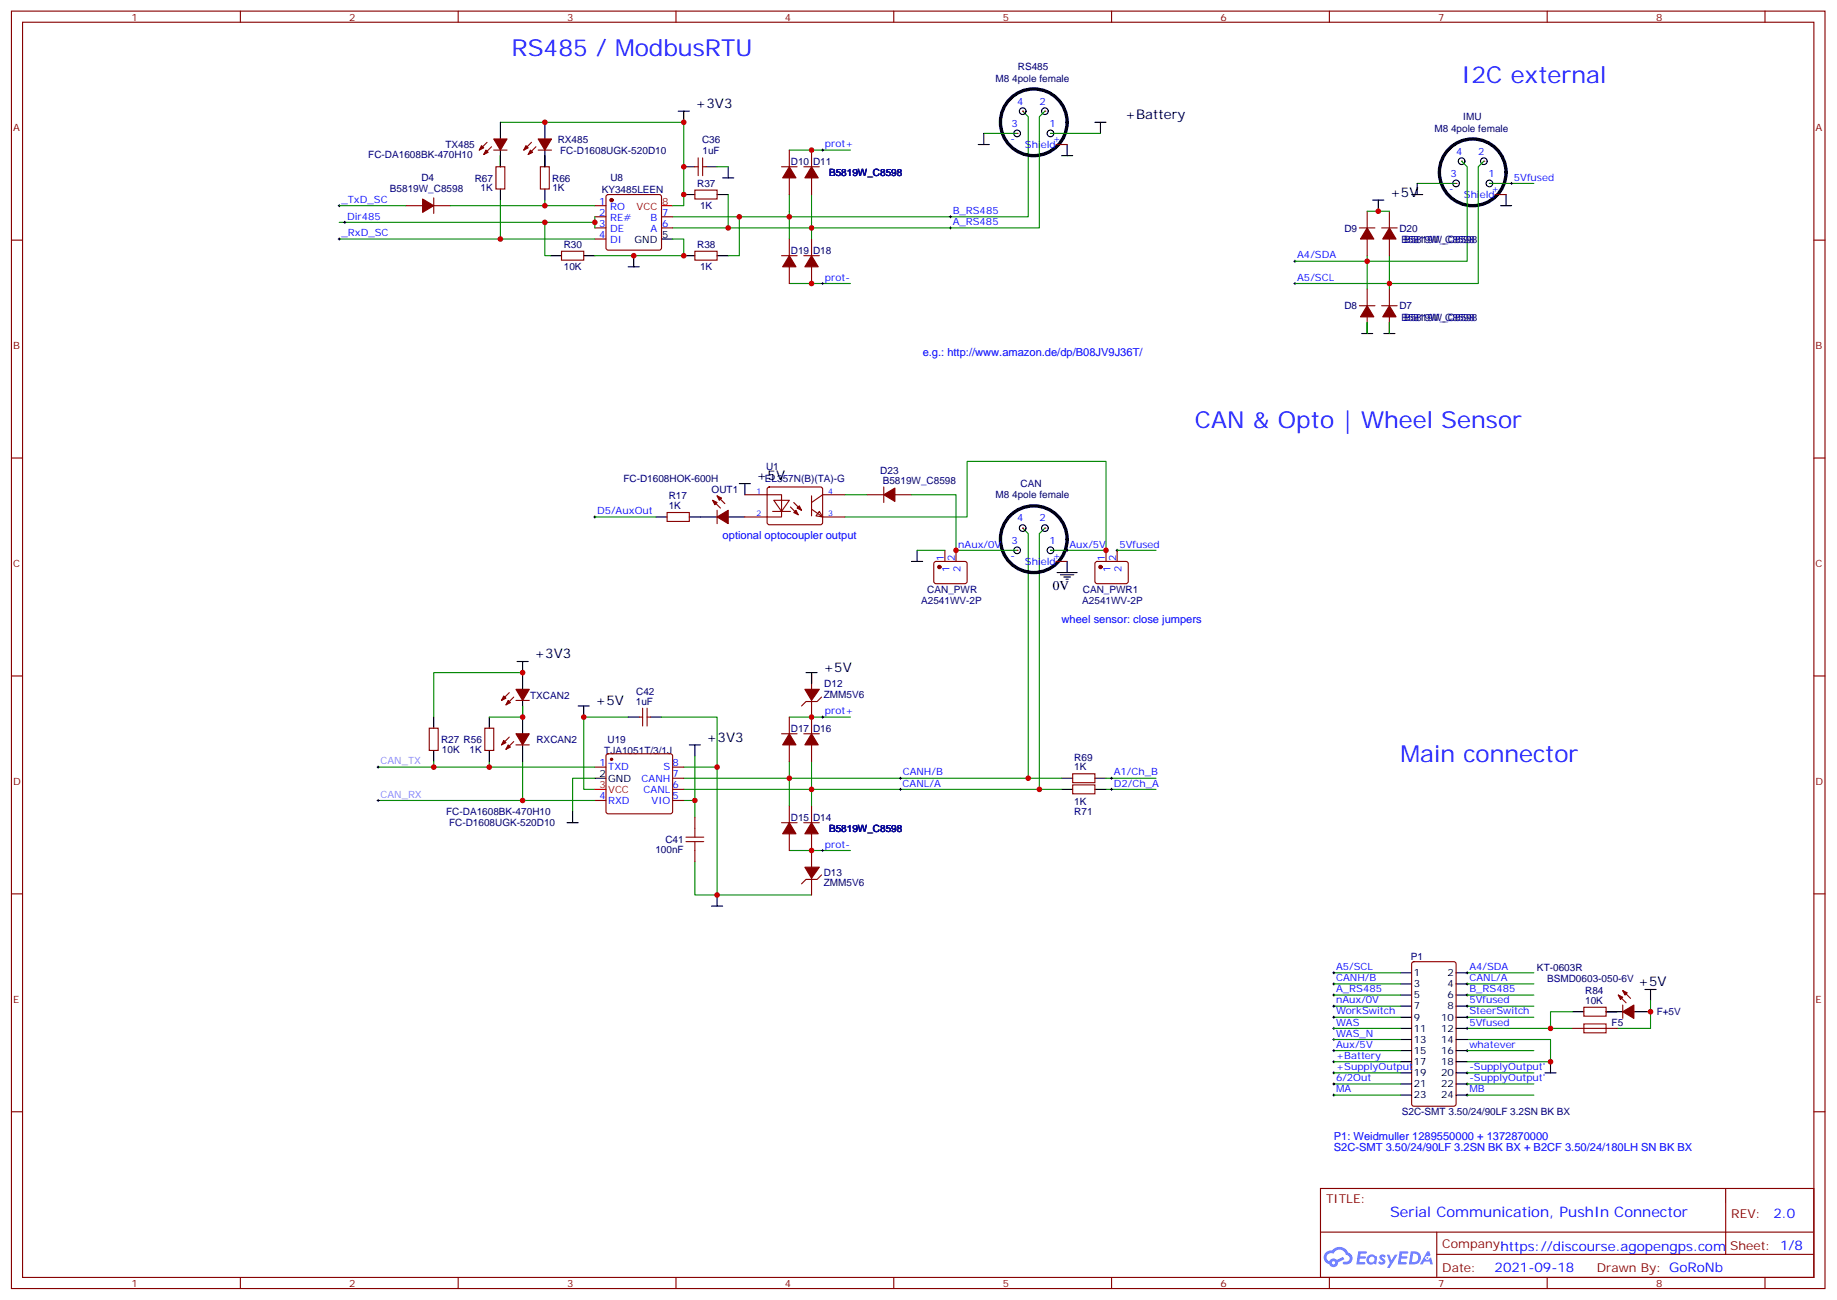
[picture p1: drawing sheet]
<svg xmlns="http://www.w3.org/2000/svg" width="583mm" height="413mm" viewBox="0 0 583 413" stroke-linecap="round" stroke-linejoin="round" font-family="sans-serif">
<g fill="none" stroke="#870000" stroke-width=".35">
<path d="M3.6 3.5h575.8v405.4h-575.8zM7.2 7.1h568.6v398.2h-568.6zM76.3 3.5v3.6M145.5 3.5v3.6M214.6 3.5v3.6M283.7 3.5v3.6M352.9 3.5v3.6M422 3.5v3.6M491.2 3.5v3.6M560.3 3.5v3.6M3.6 76.2h3.6M575.8 76.2h3.6"/>
<path d="M3.6 145.3h3.6M575.8 145.3h3.6M3.6 214.5h3.6M575.8 214.5h3.6M3.6 283.6h3.6M575.8 283.6h3.6M3.6 352.8h3.6M575.8 352.8h3.6M419.2 377.1h156.6v28.2h-156.6zM547.8 377.1v20.9M419.2 391h156.5M456.1 398h119.6"/>
<path d="M456.1 391v14.1M76.3 405.3v3.6M145.5 405.3v3.6M214.6 405.3v3.6M283.7 405.3v3.6M352.9 405.3v3.6M422 405.3v3.6M491.2 405.3v3.6M560.3 405.3v3.6"/>
</g>
<g fill="#5487ff">
<path d="M438.2 398.3a1.22 1.22 0 0 1 1.7 .3l-.4 .5a.47 .47 0 0 0-.3-.4 .47 .47 0 0 0-.5 .2l.1 .3a1.14 1.14 0 0 1 .8 1.7 1.14 1.14 0 0 1-1.9 0l-.2-.2 .5-.5 .7 .4a.29 .29 0 0 0 .3-.3 .29 .29 0 0 0-.2-.3 1.04 1.04 0 0 1-.6-1.7z"/>
<path d="M431.2 397h2.4l.3 .2-.2 .5-1.8 .1-.1 .8h1.5l.3 .4-.3 .4h-1.6l-.2 1.1h1.7l.2 .3-.2 .3-2.6 .1z"/>
<path d="M444.3 397.1l2.7 .1-.1 .5-1.8 .1-.2 .8h1.6l.3 .4-.4 .4h-1.6l-.1 1.1h1.7l.2 .3-.2 .3-2.6 .1z"/>
<path d="M453.1 397.1h.7l.3 1.2-.6 .3a.69 .69 0 0 0-1 .3 .69 .69 0 0 0 .4 1 .69 .69 0 0 0 .9-.7l.5-.2 .6 2.2h-.8l-.2-.9h-1.8l-.5 .9h-.8z"/>
<path d="M440.3 398.1h.8l.6 1.9 1.1-1.9h.9l-2.6 4.2h-.8l.9-1.5z"/>
<path d="M447.9 397.1l-.6 4.1h1.3a2.11 2.11 0 0 0 2.5-2.1 2.11 2.11 0 0 0-2.5-2zM448.6 397.8a1.43 1.43 0 0 1 1.6 1.6 1.43 1.43 0 0 1-2 1.1z"/>
<path d="M434.2 398.7a1.54 1.54 0 0 0-.1 2.1 1.54 1.54 0 0 0 2.2 .2l.6 .2 .3-2.3-.6-.3a1.49 1.49 0 0 0-2.4 .1zM434.5 399.7a.94 .94 0 0 1 1.8 0 .94 .94 0 0 1-1.8 0z"/>
<path d="M420.9 397.4a2.18 2.18 0 0 0 1.1 3.7 1.44 1.44 0 0 0 1.6 1 1.44 1.44 0 0 0 1.2-1.5l2-1-.5-.8-1.9 1a1.47 1.47 0 0 0-2.4 .4 1.39 1.39 0 0 1-.7-1.9 1.39 1.39 0 0 1 2-.5 2.12 2.12 0 0 1 2.2-1.3 2.12 2.12 0 0 1 1.9 1.7 1.14 1.14 0 0 1 1.1 1.4 1.14 1.14 0 0 1-1.7 .8 .43 .43 0 0 0-.5 .3 .43 .43 0 0 0 .4 .5 1.98 1.98 0 0 0 2.5-1.2 1.98 1.98 0 0 0-1.2-2.5 3.1 3.1 0 0 0-5.3-.7l-.9 .1zM422.8 400.7a.55 .55 0 0 1 1.1 0 .55 .55 0 0 1-1.1 0z"/>
<circle cx="453.1" cy="399.2" r=".26"/>
</g>
<g fill="none" stroke="#008700" stroke-width=".35">
<path d="M158.9 38.8h58.2v26.5h-3.6M324.7 35.3l1.7 1.7v31.8h-112.9M158.9 49.4v3.5M173 49.4v3.5M250.6 47.6h19.4M107.7 70.6h81.1M107.7 75.8h81.1M158.9 63.5v12.3M188.8 68.8v3.5M213.5 75.8h3.6v5.3M213.5 72.3h44.1M231.2 61.7v10.6"/>
<path d="M234.7 68.8v12.3h-3.5M250.6 61.7v14.1M257.6 61.7v14.1M250.6 90h19.4M324.7 167.6l1.7 1.7v77.6h-109.3M331.7 167.6l-1.7 1.7v81.2h-112.9M165.9 213.4h-28.2v14.1M257.6 213.4v3.6M165.9 224v3.5h-10.6M199.4 227.5h-14.1v23h3.5M210 227.5h17.6v15.9M220.6 239.9v19.4"/>
<path d="M250.6 227.5h19.4M120.1 254h68.7M120.1 243.4h68.7M155.3 241.7v1.7M165.9 241.7v12.3M188.8 246.9h-7v10.6M217.1 243.4h10.5v40.6M217.1 254h3.5M250.6 241.7v14.1M257.6 241.7v14.1M220.6 273.4v10.6h7M250.6 269.9h19.4"/>
<path d="M227.6 284h30"/>
</g>
<g fill="none" stroke="#870000" stroke-width=".35">
<path d="M154.6 45.2l-2.4 2.4M156 46.6l-2.4 2.4M156.7 47.6h4.3M157.4 52.9h2.9v7.1h-2.9zM168.7 45.2l-2.4 2.4M170.1 46.6l-2.4 2.4M170.9 47.6h4.2M171.6 52.9h2.8v7.1h-2.8zM220.6 52.9h1.1M221.7 50.1v5.6M223.1 50.1v5.6M223.1 52.9h1"/>
<path d="M188.8 65.3h3.6M188.8 68.8h3.6M188.8 72.3h3.6M188.8 75.8h3.6M192.6 61.9l.5-.2h16.2l.5 .2 .2 .5v16.3l-.2 .5-.5 .2h-16.2l-.5-.3-.2-.4v-16.3zM210 68.8h3.5M210 72.3h3.5M220.6 79.7h7v2.9h-7zM220.6 60.3h7v2.8h-7zM161.7 219.8l-2.5 2.5M257.6 213.4v5.3M153.9 231.1h2.8v7h-2.8z"/>
<path d="M161.7 233.9l-2.5 2.5M163.1 221.2l-2.5 2.5M163.1 235.3l-2.5 2.5M163.8 222.3h4.2M163.8 236.4h4.2M192.6 239.4l.5-.2h19.7l.5 .2 .2 .5v17.6l-.2 .5-.5 .2h-19.7l-.5-.2-.2-.5v-17.6zM203 227.5h1M204 224.7v5.7M205.4 224.7v5.7M205.4 227.5h1.1M257.6 222.3v5.2M260.8 221.2l-1.4 1.4h-3.5l-1.4 1.4"/>
<path d="M188.8 243.4h3.6M188.8 254h3.6M213.5 243.4h3.6M213.5 254h3.6M213.5 250.5h3.6M213.5 246.9h3.6M220.6 259.3v3.5M220.6 269.9v3.5M257.6 269.9v5.3M257.6 278.7v5.3M260.8 277.6l-1.4 1.4h-3.5l-1.4 1.5"/>
</g>
<g fill="#870000" stroke="#870000" stroke-width=".35">
<path d="M255.5 218.7h4.6l-2.5 3.6z"/>
<path d="M255.5 275.2h4.6l-2.5 3.5z"/>
<path d="M163.8 218.7h4.2l-2.1 3.6z"/>
<path d="M161.3 222.3l.7 .7-1.4 .7z"/>
<path d="M159.9 220.8l.7 .7-1.4 .8z"/>
<path d="M163.8 232.8h4.2l-2.1 3.6z"/>
<path d="M161.3 236.4l.7 .7-1.4 .7z"/>
<path d="M159.9 235l.7 .7-1.4 .7z"/>
<path d="M156.7 44.1h4.3l-2.1 3.5z"/>
<path d="M154.3 47.6l.7 .7-1.4 .7z"/>
<path d="M152.9 46.2l.7 .7-1.4 .7z"/>
<path d="M170.9 44.1h4.2l-2.1 3.5z"/>
<path d="M168.4 47.6l.7 .7-1.4 .7z"/>
<path d="M167 46.2l.7 .7-1.4 .7z"/>
<circle cx="194.1" cy="240.9" r=".35"/>
<circle cx="194.1" cy="63.5" r=".53"/>
</g>
<g fill="none" stroke="#000" stroke-width=".35">
<path d="M158.9 38.8v5.3M173 38.8v5.3M158.9 47.6v5.3M158.9 60v3.5M173 47.6v5.3M173 60v3.5M217.1 52.9h3.5M224.1 52.9h3.5M210 75.8h3.5M217.1 61.7h3.5M227.6 61.7h3.6M217.1 81.1h3.5"/>
<path d="M227.6 81.1h3.6M165.9 213.4v5.3M155.3 227.5v3.6M155.3 238.1v3.6M165.9 222.3v10.5M165.9 236.4v5.3M199.4 227.5h3.6M206.5 227.5h3.5M188.8 246.9h3.6"/>
</g>
<path d="M210 65.3h3.5M188.8 250.5h3.6" fill="none" stroke="#f00" stroke-width=".35"/>
<path d="M217.8 267.1h5.6M217.8 265.6h5.6M220.6 262.8v2.8M220.6 267.1v2.8" fill="none" stroke="#a10000" stroke-width=".35"/>
<path d="M109.1 70.6h.7M109.5 70.2v.7" fill="none" stroke="#000" stroke-width=".32"/>
<circle cx="328.2" cy="38.8" r="10.6" fill="none" stroke="#000" stroke-width="1.1"/>
<g fill="#870000">
<circle cx="333.5" cy="42.3" r=".18"/>
<circle cx="322.9" cy="42.3" r=".18"/>
<circle cx="324.7" cy="35.3" r=".18"/>
<circle cx="331.7" cy="35.3" r=".18"/>
</g>
<g fill="none" stroke="#000" stroke-width=".35">
<circle cx="324.7" cy="35.3" r="1.06"/>
<circle cx="331.7" cy="35.3" r="1.06"/>
<circle cx="322.9" cy="42.3" r="1.06"/>
<circle cx="333.5" cy="42.3" r="1.06"/>
</g>
<path d="M335.2 45.9h3.6" fill="none" stroke="#870000" stroke-width=".35"/>
<path d="M331.7 35.3l-1.7 1.7v35.3h-72.4" fill="none" stroke="#008700" stroke-width=".35"/>
<circle cx="328.2" cy="171.1" r="10.6" fill="none" stroke="#000" stroke-width="1.1"/>
<g fill="#870000">
<circle cx="333.5" cy="174.6" r=".18"/>
<circle cx="322.9" cy="174.6" r=".18"/>
<circle cx="324.7" cy="167.6" r=".18"/>
<circle cx="331.7" cy="167.6" r=".18"/>
</g>
<g fill="none" stroke="#000" stroke-width=".35">
<path d="M338.8 178.2v3.5M335.6 181.7h6.3M336.7 182.4h4.2M337.7 183.1h2.1M338.4 183.8h.7"/>
<circle cx="322.9" cy="174.6" r="1.06"/>
<circle cx="324.7" cy="167.6" r="1.06"/>
<circle cx="331.7" cy="167.6" r="1.06"/>
<circle cx="333.5" cy="174.6" r="1.06"/>
</g>
<path d="M335.2 178.2h3.6" fill="none" stroke="#870000" stroke-width=".35"/>
<circle cx="467.5" cy="54.7" r="10.6" fill="none" stroke="#000" stroke-width="1.1"/>
<g fill="#870000">
<circle cx="472.8" cy="58.2" r=".18"/>
<circle cx="462.2" cy="58.2" r=".18"/>
<circle cx="464" cy="51.2" r=".18"/>
<circle cx="471.1" cy="51.2" r=".18"/>
</g>
<g fill="none" stroke="#000" stroke-width=".35">
<path d="M215.3 35.3h3.5M217.1 35.3v3.5M347.6 38.8h3.5M349.4 38.8v3.5M229.4 56.4h3.5M231.2 52.9v3.5M310.6 45.9h3.5M312.3 42.3v3.6M337 49.4h3.5M338.8 45.9v3.5M449.9 58.2v3.5M435.8 63.5h3.5"/>
<path d="M437.6 63.5v3.5M448.1 61.7h3.6M476.4 65.3h3.5M478.1 61.7v3.6M174.7 81.1h3.6M185.3 81.1h3.5M199.4 84.7h3.6M201.2 81.1v3.6M432.3 105.8h3.5M434 102.3v3.5M439.3 105.8h3.5M441.1 102.3v3.5"/>
<path d="M234.7 153.5h3.5M236.5 153.5v3.5M208.2 164h3.6M218.8 164h8.8M231.2 164h5.3M289.4 178.2h3.5M291.1 174.6v3.6M164.1 209.9h3.6M165.9 209.9v3.5M255.9 213.4h3.5M257.6 213.4v3.6M137.7 227.5v3.6"/>
<path d="M137.7 238.1v3.6M183.6 224h3.5M185.3 224v3.5M218.8 236.4h3.6M220.6 236.4v3.5M181.8 257.5v3.6M337 246.9h3.5M337 250.5h3.5M347.6 246.9h3.5M347.6 250.5h3.5M180 261.1h3.6M225.9 287.5h3.5"/>
<path d="M227.6 284v3.5M444.6 308.7h3.5M444.6 312.2h3.5M444.6 315.7h3.5M444.6 319.3h3.5M462.2 308.7h3.6M462.2 312.2h3.6M462.2 315.7h3.6M462.2 319.3h3.6M522.2 314h3.5M524 314v3.5M444.6 322.8h3.5"/>
<path d="M444.6 326.3h3.5M444.6 329.8h3.5M444.6 333.4h3.5M444.6 336.9h3.5M462.2 322.8h3.6M462.2 326.3h3.6M462.2 329.8h3.6M462.2 333.4h3.6M462.2 336.9h3.6M492.2 336.9v3.5M499.3 321h3.5M509.9 321h5.3"/>
<path d="M518.7 321h5.3M444.6 340.4h3.5M444.6 344h3.5M444.6 347.5h3.5M462.2 340.4h3.6M462.2 344h3.6M462.2 347.5h3.6M490.5 340.4h3.5"/>
<circle cx="462.2" cy="58.2" r="1.06"/>
<circle cx="464" cy="51.2" r="1.06"/>
<circle cx="471.1" cy="51.2" r="1.06"/>
<circle cx="472.8" cy="58.2" r="1.06"/>
</g>
<g fill="none" stroke="#870000" stroke-width=".35">
<path d="M248.1 52.9h4.9M250.6 47.6v5.3M250.6 56.4v5.3M255.2 52.9h4.9M257.6 47.6v5.3M257.6 56.4v5.3M128.9 65.3h5.3M137.7 62.8v4.9M137.7 65.3h5.3M178.3 79.7h7v2.9h-7zM250.6 75.8v5.3M257.6 75.8v5.3"/>
<path d="M431.6 72.3h4.9M434 67v5.3M434 75.8v5.3M438.6 72.3h4.9M441.1 67v5.3M441.1 75.8v5.3M474.6 61.7h3.5M248.1 81.1h4.9M250.6 84.7v5.3M255.2 81.1h4.9M257.6 84.7v5.3M431.6 97h4.9"/>
<path d="M434 91.7v5.3M438.6 97h4.9M441.1 91.7v5.3M434 100.5v5.3M441.1 100.5v5.3M226.2 158.8l2.5 2.4M227.6 157.3l2.5 2.5M236.5 157h11.6v7h-11.6M243.8 154.7l.4-.2 16.5 .1 .5 .6-.1 10.9-.6 .4-16.5-.1-.5-.6v-10.6zM245.6 158.8h5l-2.5 3.5zM252 159.5l2.5 2.4M257.6 157.3v6.4"/>
<path d="M268.2 157h-7l-3.6 2.5M275.3 157h5.3M280.6 154.5v5M284.1 157h5.3M211.8 162.6h7v2.9h-7zM227.6 161.9v4.3M245.3 162.3h5.6M250.9 160.9l2.5 2.4M257.6 161.6l3.6 2.4h7M260.1 162.3l1.1 1.7-2.2-.3zM296.7 178.4l.4-.2h9.5l.4 .7v5.9l-.7 .4-9.4-.1-.5-.6v-5.6zM300 174.6v3.6"/>
<path d="M303.5 174.6v3.6M347.8 178.4l.5-.2h9.4l.5 .7-.1 5.9-.6 .4-9.5-.1-.4-.6v-5.6zM351.1 174.6v3.6M354.6 174.6v3.6M136.3 231.1h2.8v7h-2.8zM248.1 232.8h4.9M250.6 227.5v5.3M250.6 236.4v5.3M255.2 232.8h4.9M257.6 227.5v5.3M257.6 236.4v5.3M250.6 255.8v5.3"/>
<path d="M257.6 255.8v5.3M340.5 245.5h7.1v2.9h-7.1zM340.5 249.1h7.1v2.8h-7.1zM248.1 261.1h4.9M250.6 264.6v5.3M255.2 261.1h4.9M257.6 264.6v5.3M448.4 305.4l.4-.2h12.7l.7 .4v44.7l-.4 .7h-13l-.6-.4-.1-44.7zM502.8 319.6h7.1v2.8h-7.1zM513.8 315.7l2.4 2.5M515.2 314.3l2.4 2.5M515.2 318.9v4.2"/>
<path d="M499.3 326.3h14.1"/>
</g>
<g fill="none" stroke="#008700" stroke-width=".35">
<path d="M227.6 52.9h3.6M312.3 42.3h10.6M333.5 42.3h15.9M449.9 58.2h12.3M464 51.2l1.8 1.7v30h-54.7M471.1 51.2l-1.8 1.7v37.1h-58.2M472.8 58.2h14.1M107.7 65.3h21.2M173 70.6v10.5h1.7M173 63.5v1.8h-30M173 65.3h15.8M434 67h7.1"/>
<path d="M188.8 81.1h28.3M434 81.1v10.6M441.1 81.1v10.6M434 102.3v3.5M441.1 102.3v3.5M268.2 157h7.1M289.4 157h14.1v17.6h19.4M188.8 164h19.4M268.2 164h38.8v-17.6h44.1v28.2h-17.6M291.1 174.6h8.9M354.6 174.6h12.4M137.7 241.7v1.7"/>
<path d="M326.4 246.9h10.6M330 250.5h7M351.1 246.9h15.9M351.1 250.5h15.9M423.4 308.7h21.2M423.4 312.2h21.2M423.4 315.7h21.2M423.4 319.3h21.2M465.8 308.7h21.1M465.8 312.2h21.1M465.8 315.7h21.1M465.8 319.3h21.1"/>
<path d="M524 317.5v8.8h-10.6M423.4 326.3h21.2M423.4 333.4h21.2M423.4 329.8h21.2M423.4 336.9h21.2M423.4 322.8h21.2M465.8 329.8h26.4v7.1h-26.4M465.8 333.4h21.1M465.8 322.8h21.1M492.2 326.3h7.1M499.3 321h-7.1v5.3h-26.4M509.9 321h3.5"/>
<path d="M423.4 347.5h21.2M423.4 344h21.2M423.4 340.4h21.2M465.8 347.5h21.1M465.8 344h21.1M465.8 340.4h21.1"/>
</g>
<g fill="none" stroke="#000" stroke-width=".32">
<path d="M260.8 47.6h.7M261.2 47.3v.7M479.5 58.2h.7M479.9 57.9v.7M107.4 75.8h.7M107.4 65.3h.7M107.7 64.9v.7M107.7 75.5v.7M301.4 72.3h.7M301.4 68.8h.7M301.7 68.4v.7M301.7 72v.7"/>
<path d="M260.8 90h.7M261.2 89.6v.7M410.7 90h.7M410.7 82.9h.7M411.1 82.6v.7M411.1 89.6v.7M188.5 164h.7M188.8 163.7v.7M303.1 174.6h.7M303.5 174.3v.7M338.4 174.6h.7M338.8 174.3v.7"/>
<path d="M354.3 174.6h.7M354.6 174.3v.7M260.8 227.5h.7M261.2 227.2v.7M119.7 254h.7M119.7 243.4h.7M120.1 243.1v.7M120.1 253.6v.8M285.5 250.5h.7M285.5 246.9h.7M285.9 246.6v.7M285.9 250.1v.7"/>
<path d="M352.5 250.5h.7M352.5 246.9h.7M352.9 246.6v.7M352.9 250.1v.7M260.8 269.9h.7M261.2 269.5v.7M423.1 315.7h.7M423.1 312.2h.7M423.1 319.3h.7M423.1 308.7h.7M423.4 308.3v.7M423.4 311.9v.7"/>
<path d="M423.4 315.4v.7M423.4 318.9v.7M465.4 315.7h.7M465.4 312.2h.7M465.4 319.3h.7M465.4 308.7h.7M465.8 308.3v.7M465.8 311.9v.7M465.8 315.4v.7M465.8 318.9v.7M423.1 326.3h.7M423.1 333.4h.7"/>
<path d="M423.1 329.8h.7M423.1 336.9h.7M423.1 322.8h.7M423.4 322.4v.7M423.4 326v.7M423.4 329.5v.7M423.4 333v.7M423.4 336.6v.7M465.4 326.3h.7M465.4 333.4h.7M465.4 322.8h.7M465.8 322.4v.7"/>
<path d="M465.8 326v.7M465.8 333v.7M423.1 344h.7M423.1 347.5h.7M423.1 340.4h.7M423.4 340.1v.7M423.4 343.6v.7M423.4 347.1v.7M465.4 344h.7M465.4 347.5h.7M465.4 340.4h.7M465.8 340.1v.7"/>
<path d="M465.8 343.6v.7M465.8 347.1v.7"/>
</g>
<path d="M502.8 324.9h7.1v2.8h-7.1z" fill="none" stroke="#a10000" stroke-width=".35"/>
<g fill="#870000" stroke="#870000" stroke-width=".35">
<path d="M515.2 321l3.5-2.1v4.2z"/>
<path d="M513.8 315.7l1.4 .7-.7 .7z"/>
<path d="M515.2 314.3l1.4 .7-.7 .7z"/>
<path d="M250.6 52.9l2.1 3.5h-4.2z"/>
<path d="M257.6 52.9l2.2 3.5h-4.3z"/>
<path d="M257.6 81.1l2.2 3.6h-4.3z"/>
<path d="M250.6 81.1l2.1 3.6h-4.2z"/>
<path d="M257.6 261.1l2.2 3.5h-4.3z"/>
<path d="M250.6 261.1l2.1 3.5h-4.2z"/>
<path d="M257.6 232.8l2.2 3.6h-4.3z"/>
<path d="M250.6 232.8l2.1 3.6h-4.2z"/>
<path d="M134.2 63.1l3.5 2.2-3.5 2.1z"/>
<path d="M441.1 97l2.1 3.5h-4.2z"/>
<path d="M434 97l2.1 3.5h-4.2z"/>
<path d="M227.6 164l3.6-2.1v4.3z"/>
<path d="M226.2 158.8l1.4 .7-.7 .7z"/>
<path d="M227.6 157.3l1.5 .7-.7 .8z"/>
<path d="M252.7 161.9l.7 1.4-1.4-.7z"/>
<path d="M253 161.2l.8-.7 .7 1.4z"/>
<path d="M434 72.3l2.1 3.5h-4.2z"/>
<path d="M441.1 72.3l2.1 3.5h-4.2z"/>
<path d="M280.6 157l3.5-2.1v4.2z"/>
<circle cx="298.2" cy="179.9" r=".53"/>
<circle cx="349.4" cy="179.9" r=".53"/>
</g>
<g fill="#c00">
<circle cx="227.6" cy="243.4" r=".88"/>
<circle cx="227.6" cy="284" r=".88"/>
<circle cx="185.3" cy="227.5" r=".88"/>
<circle cx="257.6" cy="269.9" r=".88"/>
<circle cx="257.6" cy="227.5" r=".88"/>
<circle cx="257.6" cy="250.5" r=".88"/>
<circle cx="250.6" cy="246.9" r=".88"/>
<circle cx="165.9" cy="227.5" r=".88"/>
<circle cx="220.6" cy="254" r=".88"/>
<circle cx="234.7" cy="68.8" r=".88"/>
<circle cx="231.2" cy="72.3" r=".88"/>
<circle cx="158.9" cy="75.8" r=".88"/>
<circle cx="217.1" cy="81.1" r=".88"/>
<circle cx="217.1" cy="61.7" r=".88"/>
<circle cx="188.8" cy="70.6" r=".88"/>
<circle cx="257.6" cy="90" r=".88"/>
<circle cx="250.6" cy="68.8" r=".88"/>
<circle cx="257.6" cy="72.3" r=".88"/>
<circle cx="173" cy="65.3" r=".88"/>
<circle cx="492.2" cy="326.3" r=".88"/>
<circle cx="524" cy="321" r=".88"/>
<circle cx="257.6" cy="47.6" r=".88"/>
<circle cx="173" cy="70.6" r=".88"/>
<circle cx="165.9" cy="254" r=".88"/>
<circle cx="137.7" cy="243.4" r=".88"/>
<circle cx="155.3" cy="243.4" r=".88"/>
<circle cx="434" cy="82.9" r=".88"/>
<circle cx="441.1" cy="90" r=".88"/>
<circle cx="201.2" cy="81.1" r=".88"/>
<circle cx="492.2" cy="336.9" r=".88"/>
<circle cx="326.4" cy="246.9" r=".88"/>
<circle cx="330" cy="250.5" r=".88"/>
<circle cx="437.6" cy="67" r=".88"/>
<circle cx="173" cy="38.8" r=".88"/>
<circle cx="217.1" cy="52.9" r=".88"/>
<circle cx="217.1" cy="38.8" r=".88"/>
<circle cx="165.9" cy="213.4" r=".88"/>
<circle cx="303.5" cy="174.6" r=".88"/>
<circle cx="351.1" cy="174.6" r=".88"/>
</g>
<g font-size="7.4" fill="#00f">
<text x="162.4" y="17.6">RS485 / ModbusRTU</text>
<text x="464" y="26.5">I2C external</text>
<text x="379.3" y="135.8">CAN &amp; Opto | Wheel Sensor</text>
<text x="444.6" y="241.7">Main connector</text>
</g>
<text font-size="4.6" fill="#00f" x="441.3" y="386.1">Serial Communication, PushIn Connector</text>
<g font-size="4.2">
<text x="220.8" y="34.2">+3V3</text>
<text x="357.2" y="37.7">+Battery</text>
<text x="441.3" y="62.4">+5V</text>
<text x="240.2" y="152.4">+5V</text>
<text x="334.2" y="187.3">0V</text>
<text x="169.7" y="208.8">+3V3</text>
<text x="261.4" y="213.1">+5V</text>
<text x="189.1" y="223.7">+5V</text>
<text x="224.3" y="235.3">+3V3</text>
<text x="520.1" y="312.9">+5V</text>
</g>
<g font-size="4.2" fill="#00f">
<text x="563" y="386.4">2.0</text>
<text x="474.5" y="403.7">2021-09-18</text>
</g>
<g font-size="3.9" fill="#800">
<text x="421" y="381.7">TITLE:</text>
<text x="549.6" y="386.4">REV:</text>
<text x="457.9" y="395.9">Company:https://discourse.agopengps.com</text>
<text x="549.2" y="396.5">Sheet: 1/8</text>
<text x="457.9" y="403.6">Date:</text>
<text x="506.9" y="403.7">Drawn By: GoRoNb</text>
</g>
<g font-size="3.5" fill="#00f">
<text x="292.9" y="112.9">e.g.: http://www.amazon.de/dp/B08JV9J36T/</text>
<text x="229.4" y="171.1">optional optocoupler output</text>
<text x="337" y="197.6">wheel sensor: close jumpers</text>
<text x="423.4" y="361.6">P1: Weidmuller 1289550000 + 1372870000</text>
<text x="423.4" y="365.1">S2C-SMT 3.50/24/90LF 3.2SN BK BX + B2CF 3.50/24/180LH SN BK BX</text>
</g>
<g font-size="3.2" fill="#800">
<text x="41.7" y="6.5">1</text>
<text x="110.9" y="6.5">2</text>
<text x="180" y="6.5">3</text>
<text x="249.2" y="6.5">4</text>
<text x="318.3" y="6.5">5</text>
<text x="387.5" y="6.5">6</text>
<text x="456.6" y="6.5">7</text>
<text x="525.7" y="6.5">8</text>
<text x="4.2" y="41.6">A</text>
<text x="576.4" y="41.6">A</text>
<text x="4.2" y="110.8">B</text>
<text x="576.4" y="110.8">B</text>
<text x="4.2" y="179.9">C</text>
<text x="576.4" y="179.9">C</text>
<text x="4.2" y="249.1">D</text>
<text x="576.4" y="249.1">D</text>
<text x="4.2" y="318.2">E</text>
<text x="576.4" y="318.2">E</text>
<text x="41.7" y="408.3">1</text>
<text x="110.9" y="408.3">2</text>
<text x="180" y="408.3">3</text>
<text x="249.2" y="408.3">4</text>
<text x="318.3" y="408.3">5</text>
<text x="387.5" y="408.3">6</text>
<text x="456.6" y="408.3">7</text>
<text x="525.7" y="408.3">8</text>
</g>
<g font-size="3.2" fill="#000080">
<text x="323.1" y="22.3">RS485</text>
<text x="316" y="25.9">M8 4pole female</text>
<text x="455.4" y="41.7">M8 4pole female</text>
<text x="464.5" y="38.2">IMU</text>
<text x="141.4" y="47">TX485</text>
<text x="177.1" y="45.2">RX485</text>
<text x="222.9" y="45.3">C36</text>
<text x="116.9" y="50.2">FC-DA1608BK-470H10</text>
<text x="177.8" y="48.8">FC-D1608UGK-520D10</text>
<text x="223" y="48.8">1uF</text>
<text x="251.1" y="52.3">D10</text>
<text x="258.1" y="52.3">D11</text>
<text x="133.8" y="57.6">D4</text>
<text x="150.7" y="57.6">R67</text>
<text x="175.3" y="57.6">R66</text>
<text x="193.8" y="57.6">U8</text>
<text x="221.3" y="59.3">R37</text>
<text x="263.2" y="55.8">B5819W_C8598</text>
<text x="123.8" y="61">B5819W_C8598</text>
<text x="152.6" y="60.7">1K</text>
<text x="175.4" y="60.7">1K</text>
<text x="191" y="61.1">KY3485LEEN</text>
<text x="222.3" y="66.4">1K</text>
<text x="426.8" y="73.5">D9</text>
<text x="444.3" y="73.5">D20</text>
<text x="445.7" y="77">B5819W_C8598</text>
<text x="179" y="78.7">R30</text>
<text x="221.3" y="78.7">R38</text>
<text x="251.1" y="80.5">D19</text>
<text x="258.1" y="80.5">D18</text>
<text x="179" y="85.8">10K</text>
<text x="222.3" y="85.8">1K</text>
<text x="426.8" y="98.2">D8</text>
<text x="444.3" y="98.2">D7</text>
<text x="444.9" y="101.7">B5819W_C8598</text>
<text x="243.2" y="149.3">U1</text>
<text x="197.9" y="152.8">FC-D1608HOK-600H</text>
<text x="242.8" y="152.8">EL357N(B)(TA)-G</text>
<text x="279.5" y="150.3">D23</text>
<text x="280.2" y="153.5">B5819W_C8598</text>
<text x="324" y="154.6">CAN</text>
<text x="212.3" y="161.6">1K</text>
<text x="212.3" y="158.5">R17</text>
<text x="225.9" y="156.3">OUT1</text>
<text x="316" y="158.2">M8 4pole female</text>
<text x="292.4" y="191.7">A2541WV-2P</text>
<text x="294.4" y="188.2">CAN_PWR</text>
<text x="343.6" y="191.7">A2541WV-2P</text>
<text x="343.8" y="188.2">CAN_PWR1</text>
<text x="168.3" y="221.7">TXCAN2</text>
<text x="201.9" y="220.5">C42</text>
<text x="261.5" y="221.6">ZMM5V6</text>
<text x="261.7" y="218.1">D12</text>
<text x="201.9" y="223.7">1uF</text>
<text x="251.1" y="232.2">D17</text>
<text x="258.1" y="232.2">D16</text>
<text x="140" y="235.7">R27 R56</text>
<text x="140.3" y="238.9">10K</text>
<text x="149.1" y="238.9">1K</text>
<text x="170.3" y="235.8">RXCAN2</text>
<text x="191.8" y="239.2">TJA1051T/3/1J</text>
<text x="192.9" y="235.7">U19</text>
<text x="341" y="244.5">1K</text>
<text x="341" y="241.4">R69</text>
<text x="341" y="255.4">1K</text>
<text x="141.6" y="258.6">FC-DA1608BK-470H10</text>
<text x="142.6" y="262.2">FC-D1608UGK-520D10</text>
<text x="251.1" y="260.4">D15</text>
<text x="258.1" y="260.4">D14</text>
<text x="263.2" y="263.9">B5819W_C8598</text>
<text x="341.1" y="258.5">R71</text>
<text x="211.2" y="267.5">C41</text>
<text x="208.1" y="270.6">100nF</text>
<text x="261.5" y="281.3">ZMM5V6</text>
<text x="261.5" y="278">D13</text>
<text x="447.9" y="304.6">P1</text>
<text x="487.9" y="308">KT-0603R</text>
<text x="491.1" y="311.6">BSMD0603-050-6V</text>
<text x="503.2" y="315.3">R84</text>
<text x="503.2" y="318.6">10K</text>
<text x="525.9" y="322.2">F+5V</text>
<text x="511.6" y="325.7">F5</text>
<text x="445" y="354">S2C-SMT 3.50/24/90LF 3.2SN BK BX</text>
</g>
<g font-size="3.2" fill="#00f">
<text x="322.9" y="33.2">4</text>
<text x="330" y="33.2">2</text>
<text x="321.1" y="40.2">3</text>
<text x="333.2" y="40.2">1</text>
<text x="261.9" y="46.7">prot+</text>
<text x="320.7" y="45.2">-</text>
<text x="325.4" y="46.9">Shield</text>
<text x="334.2" y="45.2">+</text>
<text x="462.2" y="49">4</text>
<text x="469.3" y="49">2</text>
<text x="460.5" y="56.1">3</text>
<text x="472.6" y="56.1">1</text>
<text x="480.6" y="57.3">5Vfused</text>
<text x="108.4" y="64.4">_TxD_SC</text>
<text x="190.2" y="64.9">1</text>
<text x="460.1" y="61">-</text>
<text x="464.7" y="62.8">Shield</text>
<text x="473.5" y="61">+</text>
<text x="110.2" y="69.7">Dir485</text>
<text x="190.2" y="68.4">2</text>
<text x="190.2" y="72">3</text>
<text x="193.7" y="66.7">RO</text>
<text x="193.7" y="70.2">RE#</text>
<text x="206.5" y="70.2">B</text>
<text x="210.2" y="72">6</text>
<text x="210.2" y="68.4">7</text>
<text x="302.4" y="71.4">A_RS485</text>
<text x="302.4" y="67.9">B_RS485</text>
<text x="108.4" y="75">_RxD_SC</text>
<text x="190.2" y="75.5">4</text>
<text x="193.7" y="73.7">DE</text>
<text x="193.7" y="77.3">DI</text>
<text x="206.5" y="73.7">A</text>
<text x="411.8" y="82">A4/SDA</text>
<text x="261.9" y="89.1">prot-</text>
<text x="411.8" y="89.1">A5/SCL</text>
<text x="189.5" y="163.2">D5/AuxOut</text>
<text x="322.9" y="165.5">4</text>
<text x="330" y="165.5">2</text>
<text x="304.2" y="173.7">nAux/0V</text>
<text x="321.1" y="172.5">3</text>
<text x="333.2" y="172.5">1</text>
<text x="339.5" y="173.7">Aux/5V</text>
<text x="355.4" y="173.7">5Vfused</text>
<text x="299.6" y="178" transform="rotate(-90 299.6 178)">1</text>
<text x="303.1" y="178" transform="rotate(-90 303.1 178)">2</text>
<text x="320.7" y="177.4">-</text>
<text x="325.4" y="179.2">Shield</text>
<text x="334.2" y="177.4">+</text>
<text x="350.8" y="178" transform="rotate(-90 350.8 178)">1</text>
<text x="354.3" y="178" transform="rotate(-90 354.3 178)">2</text>
<text x="301.4" y="181.5" transform="rotate(-90 301.4 181.5)">1</text>
<text x="304.9" y="181.5" transform="rotate(-90 304.9 181.5)">2</text>
<text x="352.5" y="181.5" transform="rotate(-90 352.5 181.5)">1</text>
<text x="356.1" y="181.5" transform="rotate(-90 356.1 181.5)">2</text>
<text x="261.9" y="226.7">prot+</text>
<text x="190.4" y="243.1">1</text>
<text x="193.1" y="244.5">TXD</text>
<text x="210.7" y="244.5">S</text>
<text x="213.5" y="243.1">8</text>
<text x="203.7" y="248">CANH</text>
<text x="204.3" y="251.5">CANL</text>
<text x="213.5" y="250.1">6</text>
<text x="213.5" y="246.6">7</text>
<text x="286.6" y="249.6">CANL/A</text>
<text x="286.6" y="246.1">CANH/B</text>
<text x="353.6" y="249.6">D2/Ch_A</text>
<text x="353.6" y="246.1">A1/Ch_B</text>
<text x="190.4" y="253.6">4</text>
<text x="193.1" y="255.1">RXD</text>
<text x="206.8" y="255.1">VIO</text>
<text x="213.5" y="253.6">5</text>
<text x="261.9" y="269">prot-</text>
<text x="424.1" y="311.3">CANH/B</text>
<text x="424.1" y="307.8">A5/SCL</text>
<text x="466.5" y="311.3">CANL/A</text>
<text x="466.5" y="307.8">A4/SDA</text>
<text x="424.1" y="314.9">A_RS485</text>
<text x="466.5" y="314.9">B_RS485</text>
<text x="424.1" y="321.9">WorkSwitch</text>
<text x="424.1" y="318.4">nAux/0V</text>
<text x="466.5" y="318.4">5Vfused</text>
<text x="466.5" y="321.9">SteerSwitch</text>
<text x="424.1" y="329">WAS_N</text>
<text x="424.1" y="325.4">WAS</text>
<text x="466.5" y="325.4">5Vfused</text>
<text x="424.1" y="332.5">Aux/5V</text>
<text x="466.5" y="332.5">whatever</text>
<text x="424.1" y="336">+Battery</text>
<text x="424.1" y="339.5">+SupplyOutput</text>
<text x="466.5" y="339.5">-SupplyOutput'</text>
<text x="424.1" y="346.6">MA</text>
<text x="424.1" y="343.1">6/2Out</text>
<text x="466.5" y="343.1">-SupplyOutput'</text>
<text x="466.5" y="346.6">MB</text>
</g>
<g font-size="3.2" fill="#f00">
<text x="210.2" y="64.9">8</text>
<text x="202.1" y="66.7">VCC</text>
<text x="190.4" y="250.1">3</text>
<text x="193.1" y="251.5">VCC</text>
</g>
<g font-size="3.2">
<text x="201.4" y="77.3">GND</text>
<text x="210.2" y="75.5">5</text>
<text x="190.4" y="246.6">2</text>
<text x="193.1" y="248">GND</text>
<text x="448.8" y="309.7">1</text>
<text x="459.5" y="309.7">2</text>
<text x="448.8" y="313.3">3</text>
<text x="448.8" y="316.8">5</text>
<text x="459.5" y="313.3">4</text>
<text x="459.5" y="316.8">6</text>
<text x="448.8" y="320.3">7</text>
<text x="448.8" y="323.9">9</text>
<text x="457.5" y="323.9">10</text>
<text x="459.5" y="320.3">8</text>
<text x="448.8" y="327.4">11</text>
<text x="457.5" y="327.4">12</text>
<text x="448.8" y="330.9">13</text>
<text x="448.8" y="334.4">15</text>
<text x="457.5" y="330.9">14</text>
<text x="457.5" y="334.4">16</text>
<text x="448.8" y="338">17</text>
<text x="448.8" y="341.5">19</text>
<text x="457.5" y="338">18</text>
<text x="457.5" y="341.5">20</text>
<text x="448.8" y="345">21</text>
<text x="457.5" y="345">22</text>
<text x="448.8" y="348.5">23</text>
<text x="457.5" y="348.5">24</text>
</g>
<g font-size="3.2" fill="#8080ff">
<text x="120.8" y="242.5">CAN_TX</text>
<text x="120.8" y="253.1">CAN_RX</text>
</g>
<g font-size="2.5" fill="#00f">
<text x="240.2" y="156.6">1</text>
<text x="262.9" y="156.6">4</text>
<text x="240.2" y="163.7">2</text>
<text x="262.9" y="163.7">3</text>
</g>
</svg>
